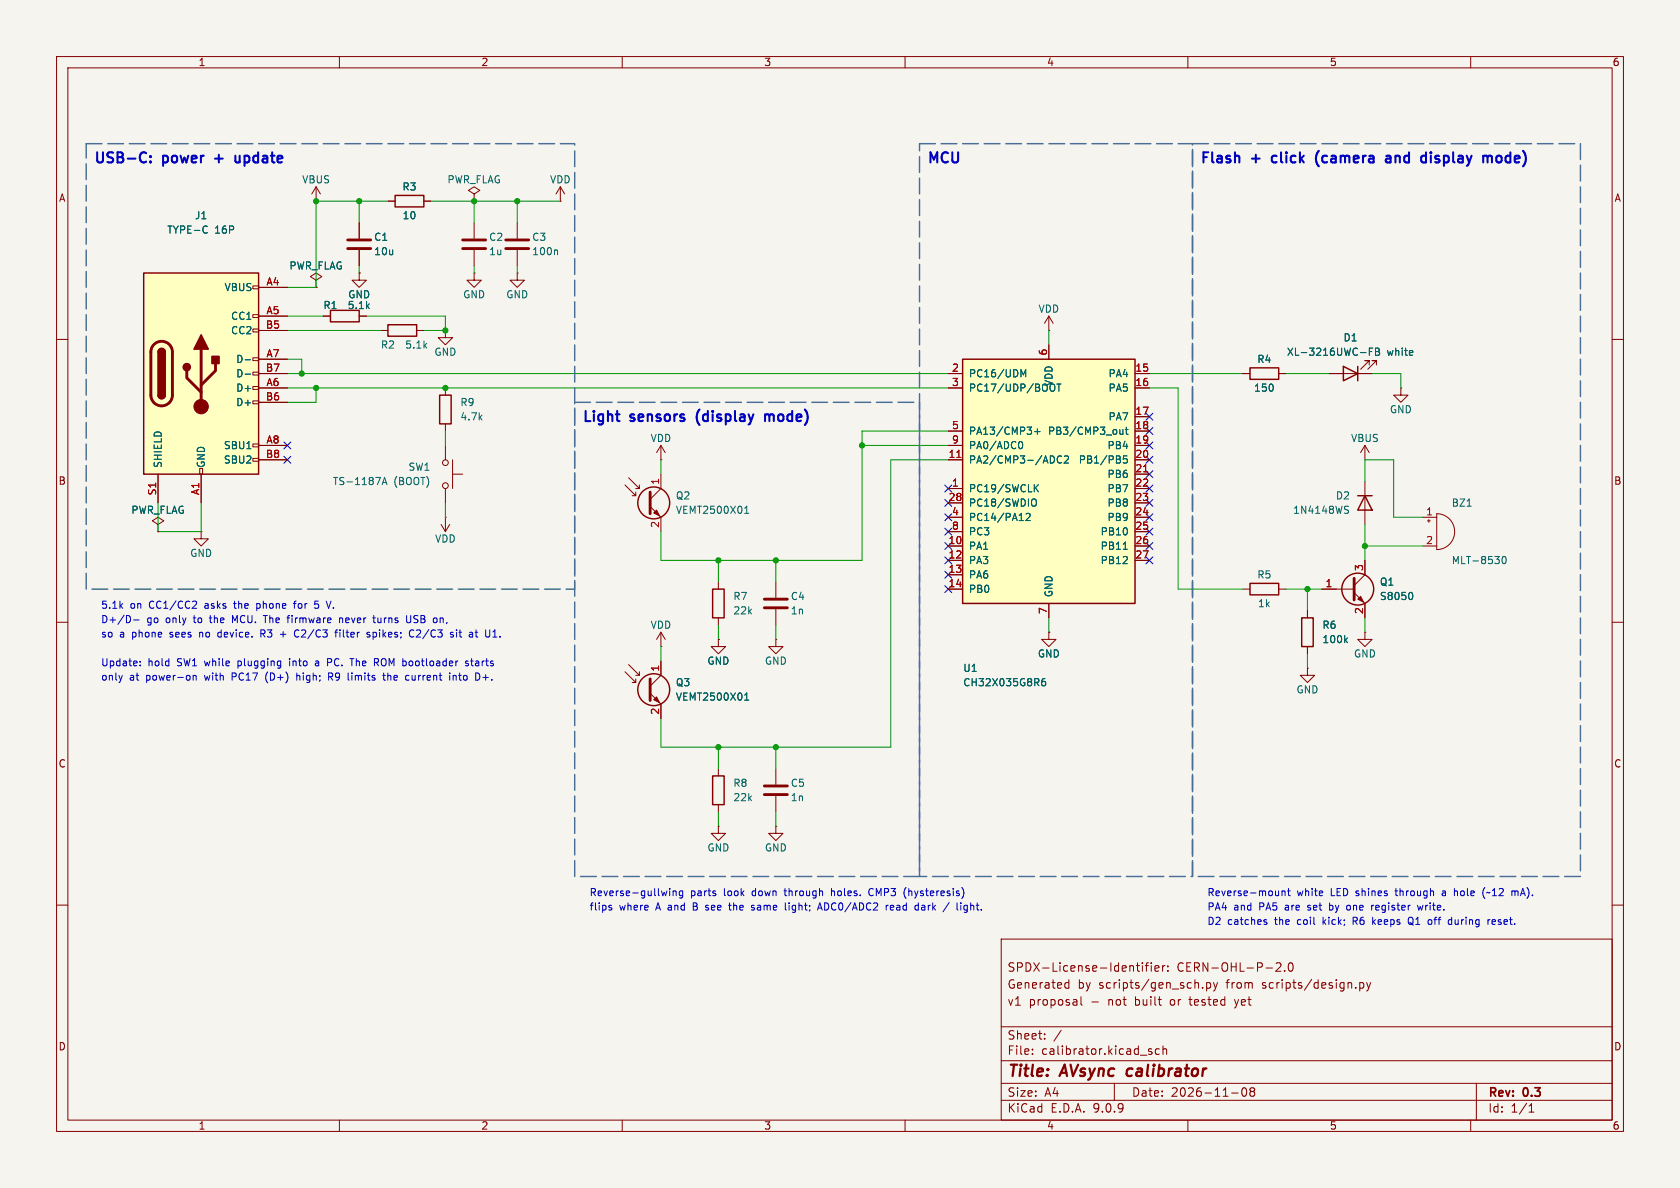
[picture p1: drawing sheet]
<svg xmlns="http://www.w3.org/2000/svg" width="297mm" height="210mm" viewBox="0 0 297 210" stroke-linecap="round" stroke-linejoin="round" font-family="sans-serif">
<path d="M0 0h297v210h-297z" fill="#f5f4ef" stroke="#f5f4ef" stroke-width=".18"/>
<g fill="none" stroke="#840000" stroke-width=".18">
<path d="M10 10h277v190h-277zM12 12h273v186h-273zM60 10v2M110 10v2M160 10v2M210 10v2M260 10v2M185.4 58.4h.1M185.4 55.9l-.7 1.3M185.4 55.9l.8 1.3M185.4 55.9v2.5M10 60h2"/>
<path d="M219.7 66h1.3M226.1 66h1.2M234.9 66h7.7M242.1 64.5v-.7h-.8h.8l-1.6 1.5M243.3 64.5v-.7h-.7h.7l-1.5 1.5M285 60h2M10 110h2M185.4 111.8v1.2h1.3l-1.3 1.3-1.3-1.3h1.3M185.4 111.8h.1M231.1 118.1v1.3h1.3l-1.3 1.3-1.2-1.3h1.2M231.1 118.1h.1M285 110h2"/>
<path d="M127 146.1v1.2h1.3l-1.3 1.3-1.3-1.3h1.3M127 146.1h.1M10 160h2M177 166h108v32h-108zM188.4 174.6h.6M188.4 173.8h.6M189 173.2v1.5M191.1 176.2v1.3l.2 .2M200.9 170.7h.6M201.3 171.7h.2M202 170.2v.1M202 170.7v1"/>
<path d="M202.5 170.7h.5M203 170.2l-.3 .2v1.3M203.5 170.2v.1M203.5 170.7v1M204.2 171.2l.7-.1-.1-.3-.4-.1-.2 .2v.7h.6M205.5 170.7v1M206 170.7l-.3 .1-.2 .2M206.5 171.6v.1M206.5 170.8v.1M212.6 174.6v.1M213.3 173.8l.4-.1 .3 .3v.4l-.1 .2h-.6M213.3 173.7v1.5"/>
<path d="M214.5 173.7l.4 1M214.9 174.7l-.2 .4-.2 .1M215.2 173.7l-.3 1M218.2 176.7l.4 1M218.4 178.1l-.2 .1M225.6 170.3l.6-.1 .2 .1 .1 .3-1 1.1h1M227.1 171.6v.1M227.9 170.3l.2-.1a.81 .81 0 0 1 .6 .6 .81 .81 0 0 1-.3 .8l-.2 .1a.81 .81 0 0 1-.3-1.4zM239.7 174.6v.1M240.4 173.8l.4-.1 .3 .3v.4l-.1 .2h-.6M240.4 173.7v1.5M241.6 173.7l.4 1"/>
<path d="M242 174.7l-.2 .4-.2 .1M242.3 173.7l-.3 1M285 160h2M60 198v2M110 198v2M160 198v2M177 194.5h108M177 191.5h108M177 187.5h108M177 181.5h108M182.5 186.3v.1M182.5 185.5v.1"/>
<path d="M184.7 183.6v.1M184.7 182.8v.1M187.6 182.1l-1.3 2M197 191.5v3M203.1 185.8l.5 .2 .1 .2-.2 .2-.5-.1M203.1 185.5h.5M205 185.5l-.5-.1-.3 .3v.4l.2 .2h.6M205.6 185.5l.2-.1 .4 .1v.9M205.6 184.9v1.5M210 198v2M217.7 193.2h1.2M219.7 192.4l.2-.1a.81 .81 0 0 1 .6 .6 .81 .81 0 0 1-.3 .8l-.2 .1a.81 .81 0 0 1-.3-1.4z"/>
<path d="M221.2 192.9l-.2-.2 .2-.4 .5 .1 .1 .2-.3 .3M221.2 192.9l-.2 .3v.5l.2 .1 .5-.1 .1-.2-.1-.4-.2-.2M221.2 192.9h.3M260 198v2M261 191.5v6.5M270.3 196.6h.9M270.3 195.5l.4-.4v1.5"/>
</g>
<path d="M199.3 189.1l-.1 .7 .3 .4" fill="none" stroke="#840000" stroke-width=".4"/>
<path d="M221 65h5.1v2.1h-5.1zM237.5 64.8l2.5 1.2-2.5 1.3zM240 64.8v2.5" fill="none" stroke="#840000" stroke-width=".25"/>
<path d="M242.1 62.1h.4M242.7 61.5h-.6v1.3M243.2 62.1h.4M243.2 61.5h.4l.2 .3-.2 .3 .2 .2 .1 .3-.2 .2h-.5z" fill="none" stroke="#006464" stroke-width=".18"/>
<path d="M170.2 63.5h30.5v43.2h-30.5z" fill="#ffffc2"/>
<g fill="none" stroke="#840000" stroke-width=".25">
<path d="M69.8 34.5h5.1v2.1h-5.1zM58.4 54.9h5.1v2h-5.1zM170.2 63.5h30.5v43.2h-30.5zM240 87.6h2.6M241.3 87.6l1.3 2.6h-2.6zM126 104.1h2v5.1h-2zM221 103.1h5.1v2.1h-5.1zM230.1 109.2h2.1v5.1h-2.1zM126 137.2h2v5h-2z"/>
<circle cx="115.6" cy="88.9" r="2.82"/>
<circle cx="240" cy="104.1" r="2.82"/>
<circle cx="115.6" cy="121.9" r="2.82"/>
</g>
<g fill="none" stroke="#840000" stroke-width=".18">
<path d="M55.9 35.6h.1M55.9 33l-.8 1.3M55.9 33l.7 1.3M55.9 33v2.6M63.5 39.4v2.8M68.6 35.6h1.2M74.9 35.6h1.3M83.8 34.3l1-.6-1-.7-1 .7 1 .6v1.3M83.8 35.6h.1M83.8 39.4v2.8M99.1 35.6h.1M99.1 33l-.8 1.3"/>
<path d="M99.1 33l.7 1.3M99.1 33v2.6M55.9 49.5l1-.6-1-.6-1 .6 1 .6v1.3M55.9 50.8h.1M57.1 55.9h1.3M63.5 48.3v1.2h1.3l-1.3 1.3-1.3-1.3h1.3M63.5 48.3h.1M63.5 55.9h1.3M63.5 44.2v2.8M83.8 48.3v1.2h1.3l-1.3 1.3-1.3-1.3h1.3M83.8 48.3h.1M83.8 44.2v2.8"/>
<path d="M116.8 78.7v2.6M116.8 78.7l-.7 1.3M116.8 78.7l.8 1.3M167.6 66h2.6M167.6 68.6h2.6M167.6 76.2h2.6M167.6 78.7h2.6M185.4 61v2.5M200.7 66h2.5M200.7 68.6h2.5M200.7 76.2h2.5M200.7 78.7h2.5"/>
<path d="M200.7 73.7h2.5M241.3 78.7v2.6M241.3 78.7l-.8 1.3M241.3 78.7l.8 1.3M247.6 68.6v1.3h1.3l-1.3 1.2-1.2-1.2h1.2M247.6 68.6h.1M35.6 94v1.3h1.2l-1.2 1.2-1.3-1.2h1.3M35.6 94h.1M110.5 85.7l1.9 1.9v-.6M111.1 84.5l1.9 1.9v-.7M111.8 87.6h.6M112.4 86.4h.6"/>
<path d="M114.9 89.5l1.9 1.9v2.6M116.8 81.3h.1M116.8 83.8v2.6l-1.9 1.9M167.6 81.3h2.6M167.6 86.4h2.6M167.6 88.9h2.6M167.6 91.4h2.6M167.6 94h2.6M167.6 96.5h2.6M167.6 99.1h2.6M200.7 81.3h2.5M200.7 86.4h2.5"/>
<path d="M200.7 88.9h2.5M200.7 91.4h2.5M200.7 94h2.5M200.7 96.5h2.5M200.7 99.1h2.5M200.7 83.8h2.5M241.3 81.3h.1M241.3 99.1v2.5l-1.9 1.9M241.3 85.1v7.6M251.5 91.4h2.5M251.5 96.5h2.5M252.3 92.1h.6"/>
<path d="M252.6 91.8v.5M254 90.8a3.2 3.2 0 0 1 3.2 3.2 3.2 3.2 0 0 1-3.2 3.2zM110.5 118.7l1.9 2v-.7M111.1 117.5l1.9 1.9v-.7M112.4 119.4h.6M116.8 114.3h.1M116.8 111.8v2.5M116.8 116.8v2.6l-1.9 1.9M116.8 111.8l-.7 1.2M116.8 111.8l.8 1.2M127 113v1.3h1.3l-1.3 1.3-1.3-1.3h1.3M127 113h.1"/>
<path d="M127 102.9v1.2M127 109.2v1.3M137.2 113v1.3h1.2l-1.2 1.3-1.3-1.3h1.3M137.2 113h.1M137.2 102.9v2.8M137.2 107.7v2.8M167.6 101.6h2.6M167.6 104.1h2.6M185.4 106.7v2.5M219.7 104.1h1.3M226.1 104.1h1.2M231.1 108v1.2"/>
<path d="M231.1 114.3v1.3M233.7 104.1h5.7M239.4 104.8l1.9 1.9v2.5M241.3 111.8v1.2h1.3l-1.3 1.3-1.3-1.3h1.3M241.3 111.8h.1M111.8 120.7h.6M114.9 122.6l1.9 1.9v2.5M127 135.9v1.3M137.2 135.9v2.8M127 142.2v1.3M137.2 146.1v1.2h1.2l-1.2 1.3-1.3-1.3h1.3M137.2 146.1h.1"/>
<path d="M137.2 140.7v2.8"/>
</g>
<g fill="none" stroke="#006464" stroke-width=".18">
<path d="M180.2 78.1l.2-.1a.68 .68 0 0 1 .4 .7 .68 .68 0 0 1-.4 .6h-.2M180.5 65.3l.4 1 .4-1v1.3M182.9 76.3h1M183.4 75.8v1M186.5 68.7a.43 .43 0 0 1-.6 .5M186.8 67.9h.8M187.2 67.9v1.3M198 75.9v.8l.3 .1 .2-.1M198.5 75.9v.9M198.9 75.9h.5M199.1 75.5v1.1l.3 .2M131.6 90.7h.8"/>
<path d="M131.6 89.8l.4-.3v1.2M181.4 90.9l.5-.2 .2 .4-.8 .9h.8M182.5 88.3l.2-.1a.43 .43 0 0 1 .5 .4v.5a.42 .42 0 0 1-.2 .3 .42 .42 0 0 1-.5 0M183 86.2l.6 .7M183.6 85.7l-.8 .7M186.2 80.7l.2 .4-.2 .7M187.7 80.7a.6 .6 0 0 0-.9 .4 .6 .6 0 0 0 .6 .8l.3-.2M188.2 80.7l.5-.1 .2 .4-.8 .9h.8M198.6 97.1h.7M199.2 80.6h-.6v.6l.2-.1h.4l.1 .2-.1 .4-.1 .2-.5-.2M237.9 89.5h.5M237.9 90.1l.4 .1 .1 .3-.2 .2h-.3"/>
<path d="M259.4 89.5h.7M265.7 98.5l.1-.1a.68 .68 0 0 1 .5 .6 .68 .68 0 0 1-.5 .6l-.1-.1-.2-.3zM184.7 120h-.3a.86 .86 0 0 0 0 1.2l.4-.1 .1-.4-.3-.3h-.2l-.3 .3M237.8 113.1l.4 .5M238.2 112.8l-.5 .4M249.5 104.7a.79 .79 0 0 1 0 1.3M131.6 122.9l.4-.4v1.3M131.6 123.8h.8"/>
</g>
<path d="M169.2 80.9h.7M202.2 83.4h.7" fill="none" stroke="#a90000" stroke-width=".18"/>
<path d="M61.5 42.4h4M61.5 43.9h4M81.8 42.4h4.1M81.8 43.9h4.1M114.9 87v3.8M135.1 105.9h4.1M135.1 107.4h4.1M239.4 102.2v3.8M114.9 120v3.8M135.1 138.9h4.1M135.1 140.5h4.1" fill="none" stroke="#840000" stroke-width=".51"/>
<g fill="#840000" stroke="#840000" stroke-width=".18">
<path d="M115.6 90.7l.5-.5 .5 1z"/>
<path d="M115.6 123.7l.5-.5 .5 1z"/>
<path d="M240 105.9l.5-.5 .5 1z"/>
</g>
<path d="M25.4 48.3h20.3v35.5h-20.3z" fill="#ffffc2"/>
<g fill="none" stroke="#840000" stroke-width=".18">
<path d="M63.5 39.4v2.8M68.6 35.6h1.2M74.9 35.6h1.3M91.4 39.4v2.8M44.7 50.5h1v.6h-1zM44.7 55.6h1v.5h-1zM44.7 58.2h1v.5h-1zM45.7 50.8h5.1M45.7 55.9h5.1M45.7 58.4h5.1M55.9 50.8h.1M57.1 55.9h1.3"/>
<path d="M63.5 48.3h.1M63.5 55.9h1.3M63.5 44.2v2.8M67.3 58.4h1.3M73.7 58.4h1.2M78.7 58.4v1.3h1.3l-1.3 1.3-1.2-1.3h1.2M78.7 58.4h.1M91.4 48.3v1.2h1.3l-1.3 1.3-1.2-1.3h1.2M91.4 48.3h.1M91.4 44.2v2.8M44.7 63.2h1v.6h-1zM44.7 65.8h1v.5h-1z"/>
<path d="M44.7 68.3h1v.5h-1zM44.7 70.9h1v.5h-1zM44.7 78.5h1v.5h-1zM45.7 63.5h5.1M45.7 66h5.1M45.7 68.6h5.1M45.7 71.1h5.1M45.7 78.7h5.1M78.7 68.6v1.3M78.7 74.9v1.3M78.7 78.7v2.6M167.6 66h2.6"/>
<path d="M167.6 68.6h2.6M167.6 78.7h2.6M167.6 76.2h2.6M185.4 61v2.5M200.7 66h2.5M200.7 68.6h2.5M200.7 78.7h2.5M200.7 76.2h2.5M200.7 73.7h2.5M219.7 66h1.3M226.1 66h1.2M234.9 66h2.6"/>
<path d="M240 66h2.6M27.9 92.7l1.1-.6-1.1-.7-1 .7 1 .6v1.3M27.9 94h.1M27.9 83.8v5.1M35.3 82.8h.5v1h-.5zM35.6 83.8v5.1M44.7 81h1v.5h-1zM45.7 81.3h5.1M78 92.7l.7 1.3M78.7 91.4h.1M78.7 86.4v2.5M78.7 91.4v2.6"/>
<path d="M79.5 92.7l-.8 1.3M80 83.8h1.8M80 81.3v5.1M167.6 81.3h2.6M167.6 86.4h2.6M167.6 88.9h2.6M167.6 91.4h2.6M167.6 94h2.6M167.6 96.5h2.6M167.6 99.1h2.6M200.7 81.3h2.5M200.7 83.8h2.5"/>
<path d="M200.7 86.4h2.5M200.7 88.9h2.5M200.7 91.4h2.5M200.7 94h2.5M200.7 96.5h2.5M200.7 99.1h2.5M241.3 99.1v2.5M116.8 116.8v2.6M127 113h.1M167.6 101.6h2.6M167.6 104.1h2.6M185.4 111.8h.1"/>
<path d="M185.4 106.7v2.5M231.1 108v1.2M231.1 114.3v1.3M233.7 104.1h2.5M241.3 106.7v2.5M116.8 124.5v2.5"/>
<circle cx="78.7" cy="85.9" r=".51"/>
<circle cx="78.7" cy="81.8" r=".51"/>
</g>
<path d="M25.4 48.3h20.3v35.5h-20.3zM68.6 57.4h5.1v2h-5.1zM27.9 62.2a.64 .64 0 0 1 .7-.6 .64 .64 0 0 1 .6 .6M27.9 69.9a.64 .64 0 0 0 .7 .6 .64 .64 0 0 0 .6-.6M77.7 69.9h2.1v5h-2.1z" fill="none" stroke="#840000" stroke-width=".25"/>
<path d="M89.4 42.4h4.1M89.4 43.9h4.1M27.2 60.9a1.9 1.9 0 0 1 2.1-.4 1.9 1.9 0 0 1 1.2 1.7v7.7a1.91 1.91 0 0 1-1.9 1.8 1.91 1.91 0 0 1-1.9-1.8v-7.8l.1-.7zM33 65.5v1.3l2.6 2.5M35.6 61.7v10.2M38.1 64.3v1.2l-2.5 2.6" fill="none" stroke="#840000" stroke-width=".51"/>
<g fill="#840000" stroke="#840000" stroke-width=".25">
<path d="M27.9 62.2h1.3v7.7h-1.3z"/>
<path d="M28.1 61.8a.64 .64 0 0 1 .7-.2 .64 .64 0 0 1 .4 .6h-1.3z"/>
<path d="M27.9 69.9h1.3a.64 .64 0 0 1-.6 .6 .64 .64 0 0 1-.7-.6z"/>
<path d="M35.6 59.2l1.2 2.5h-2.5z"/>
<path d="M37.5 63h1.2v1.3h-1.2z"/>
<circle cx="33" cy="64.9" r=".63"/>
</g>
<circle cx="35.6" cy="71.9" r="1.27" fill="#840000" stroke="#840000" stroke-width=".18"/>
<g fill="none" stroke="#006464" stroke-width=".18">
<path d="M36.4 39.9l.2 .2M36.6 41.1l-.2 .1M98.4 44.2l.2 .2v.6M43.3 63.6h1M43.3 66.1h1M180.2 78.1l.2-.1a.68 .68 0 0 1 .4 .7 .68 .68 0 0 1-.4 .6h-.2M180.5 65.3l.4 1 .4-1v1.3M182.9 76.3h1M183.4 75.8v1M186.5 68.7a.43 .43 0 0 1-.6 .5M186.8 67.9h.8M187.2 67.9v1.3"/>
<path d="M198 75.9v.8l.3 .1 .2-.1M198.5 75.9v.9M198.9 75.9h.5M199.1 75.5v1.1l.3 .2M242.1 62.1h.4M242.7 61.5h-.6v1.3M243.2 62.1h.4M243.2 61.5h.4l.2 .3-.2 .3 .2 .2 .1 .3-.2 .2h-.5zM67.6 85.7l.4-1.3 .4 1.3M67.7 85.3h.6M181.4 90.9l.5-.2 .2 .4-.8 .9h.8M182.5 88.3l.2-.1a.43 .43 0 0 1 .5 .4v.5a.42 .42 0 0 1-.2 .3 .42 .42 0 0 1-.5 0"/>
<path d="M183 86.2l.6 .7M183.6 85.7l-.8 .7M186.2 80.7l.2 .4-.2 .7M187.7 80.7a.6 .6 0 0 0-.9 .4 .6 .6 0 0 0 .6 .8l.3-.2M188.2 80.7l.5-.1 .2 .4-.8 .9h.8M198.6 97.1h.7M199.2 80.6h-.6v.6l.2-.1h.4l.1 .2-.1 .4-.1 .2-.5-.2M184.7 120h-.3a.86 .86 0 0 0 0 1.2l.4-.1 .1-.4-.3-.3h-.2l-.3 .3M237.8 113.1l.4 .5M238.2 112.8l-.5 .4M249.5 104.7a.79 .79 0 0 1 0 1.3M131.6 123.8h.8"/>
<path d="M131.6 122.9l.4-.4v1.3"/>
</g>
<g fill="none" stroke="#009600" stroke-width=".18">
<path d="M63.5 35.6v3.8M68.6 35.6h-12.7v15.2h-5.1M76.2 35.6h22.9M83.8 35.6v3.8M91.4 35.6v3.8M50.8 58.4h16.5M50.8 55.9h6.3M63.5 47v1.3M64.8 55.9h13.9v2.5h-3.8M83.8 47v1.3M91.4 47v1.3M185.4 58.4v2.6"/>
<path d="M50.8 68.6h116.8M50.8 66h116.8M50.8 63.5h2.5v2.5M55.9 68.6v2.5h-5.1M78.7 76.2v2.5M152.4 78.7h15.2M167.6 76.2h-15.2v22.9h-35.6v-5.1M203.2 68.6h5.1v35.5h11.4M203.2 66h16.5M227.3 66h7.6M242.6 66h5v2.6M27.9 88.9v5.1h7.7v-5.1"/>
<path d="M78.7 88.9v2.5M116.8 81.3v2.5M127 99.1v3.8M137.2 99.1v3.8M167.6 81.3h-10.1v50.8h-40.7v-5.1M241.3 85.1v-3.8h5.1v10.1h5.1M241.3 92.7v6.4M241.3 96.5h10.2M116.8 114.3v2.5M127 110.5v2.5M137.2 110.5v2.5M185.4 109.2v2.6"/>
<path d="M227.3 104.1h6.4M231.1 104.1v3.9M231.1 115.6v2.5M241.3 109.2v2.6M127 132.1v3.8M137.2 132.1v3.8M127 143.5v2.6M137.2 143.5v2.6"/>
</g>
<g fill="none" stroke="#000084" stroke-width=".18">
<path d="M50.2 78.1l1.2 1.2M51.4 78.1l-1.2 1.2M202.6 78.1l1.2 1.2M202.6 75.6l1.2 1.2M202.6 73.1l1.2 1.2M203.8 78.1l-1.2 1.2M203.8 75.6l-1.2 1.2M203.8 73.1l-1.2 1.2M50.2 80.7l1.2 1.2M51.4 80.7l-1.2 1.2M167 90.8l1.2 1.2M167 98.5l1.2 1.2"/>
<path d="M167 88.3l1.2 1.2M167 95.9l1.2 1.2M167 85.8l1.2 1.2M167 93.4l1.2 1.2M168.2 90.8l-1.2 1.2M168.2 98.5l-1.2 1.2M168.2 88.3l-1.2 1.2M168.2 95.9l-1.2 1.2M168.2 85.8l-1.2 1.2M168.2 93.4l-1.2 1.2M202.6 80.7l1.2 1.2M202.6 95.9l1.2 1.2"/>
<path d="M202.6 98.5l1.2 1.2M202.6 83.2l1.2 1.2M202.6 85.8l1.2 1.2M202.6 88.3l1.2 1.2M202.6 90.8l1.2 1.2M202.6 93.4l1.2 1.2M203.8 80.7l-1.2 1.2M203.8 95.9l-1.2 1.2M203.8 98.5l-1.2 1.2M203.8 83.2l-1.2 1.2M203.8 85.8l-1.2 1.2M203.8 88.3l-1.2 1.2"/>
<path d="M203.8 90.8l-1.2 1.2M203.8 93.4l-1.2 1.2M167 101l1.2 1.2M167 103.5l1.2 1.2M168.2 101l-1.2 1.2M168.2 103.5l-1.2 1.2"/>
</g>
<g fill="none" stroke="#0000c2" stroke-width=".18">
<path d="M21.6 119.4l-.3 .8M23 109l.1 .4-.1 .5M23.6 109.6h1M24.8 117.6v.1M24.8 116.9v.1M34.1 119.4v.8M34.1 119.5l.2-.1 .3 .1 .1 .7M34.5 106.3l.3 .2-.1 .3-.7 .7h.8M38.6 111.8l-.1 .2 .1 .6M41.5 109.7l-.4-.9v1.3M45.4 106.7v1.3M45.4 107.5h.1"/>
<path d="M45.5 106.7l-.1 .1M46.1 112h.5M46.4 112l.4 .6M46.5 108.8h.8M46.6 111.3h-.5v1.3M46.9 108.8v1.3M47.1 119.1l-.1 .5 .1 .8M49.6 112.1h.9M50.7 109.2h.5M51.1 108.8h.1M51.2 116.4v.1M51.2 116.8v.9"/>
<path d="M51.9 106.7h.5M52.2 112.4l.3 .2 .3-.1M52.4 106.3l-.4 .1v1.1M52.5 119v1.2M52.8 111.5l-.3-.2-.3 .2M52.8 119.4l-.3 .1M55.6 107.4l.2 .1h.4M56.2 116.8l-.4 .1M56.2 117.2h-.3l-.2 .2 .1 .2 .4 .1M56.3 106.3h-.6l-.1 .6 .2-.1h.4M57.9 116.4l.6 .1M58.4 119.6l.4 .6"/>
<path d="M58.5 117l-.6 .1M58.5 106.3l-.4 1.2M58.7 119h-.6v1.2M58.7 119.6h-.6M59.2 111.8h.5M59.7 111.3l-.3 .2v1.1M60 109.4l.2-.2 .3 .1 .1 .8M60 109.2v.9M60.1 111.3v.2M60.1 111.8v.8M61.8 116.4h.8M62.2 119v.1"/>
<path d="M62.2 119.4v.8M65.4 111.8h-.3l-.2 .2v.1l.5 .2v.3h-.5M65.9 109.2h.5M66 112.6h.1M66 111.8v1.2M66.1 111.8h-.1M66.3 110.1h.1M66.5 117.1l.4 .6M66.8 116.5l.1 .2-.1 .3M66.8 109.2v.7l.2 .2M67.7 119.4h.4M67.8 119v1.1l.3 .1"/>
<path d="M68.6 119v1.2M68.7 119.4l-.1 .1M72.2 119.4l.1 .1M72.5 112.4l.3 .2 .4-.1M72.6 108.8v1.2l-.2 .1-.5-.1M73.2 111.5l-.4-.2-.3 .2M73.8 111.3l-.2 .2M74.3 111.9l-.7 .7h.8M77.8 109.2v.9M78 109.2l-.2 .2M79.5 119v.1M79.5 119.4v.8"/>
<path d="M79.8 112.2l.3 .1 .1 .1-.2 .2h-.3M79.8 111.8h.3M80.1 119.5l.2-.1 .3 .1 .1 .7M80.1 119.4v.8M80.7 111.3v.2M80.7 111.8v.8M81.1 111.8h.5M82.8 116.9l-.3-.1-.2 .2v.2l.5 .1v.3h-.5M83.2 116.8h.5M83.4 116.4v1.1l.3 .2M84 111.8h.5M84.2 111.3v1.1l.3 .2"/>
<path d="M84.7 119.1l.1 .4-.1 .6M85.4 119.8h.9M87.1 112.6h.8M87.2 111.6l.3-.3v1.3M72.3 120.2h-.1M118.4 157.1v.1M118.4 157.5v.8M119 157.5v.8M119 157.6l.2-.1 .3 .1v.7M120.7 157.6l-.4-.1-.2 .2 .1 .6h.5M120.7 157.5v1l-.3 .3-.3-.1M126.5 158v.3"/>
<path d="M129 159.6v1.1l.3 .2M138.8 159.6v1.1l.2 .2M139.5 159.6v.1M147 157.1v1.2M147.2 157.5l-.2 .1M154 157.1a.68 .68 0 0 0-.4 .6 .68 .68 0 0 0 .4 .6M159.9 158.3l.3 .5M160.2 156.9l-.3 .5M167.8 159.5l-1.1 1.7M226 157.5v.8M226 158.2v.1M226.6 157.6l.2-.1 .3 .1 .1 .7"/>
<path d="M226.6 157.5v.8M227.6 157.5h.5M227.8 157.1v1.1l.3 .1M235 159.6v1.3M255.1 157.5l-.1 .1M255.1 157.9l-.2 .1 .2 .3M257.5 157.5l-.4 .1M262.5 156.9a1.46 1.46 0 0 0 0 1.9M267.3 157.6l.3-.1 .2 .2M267.8 157.7v.6M268 157.5l-.2 .2M107.8 160l.3 .1"/>
<path d="M107.8 160.5h.3l.1 .2-.2 .2h-.3M124.7 160.8l.2 .1M124.9 160l-.2 .2 .2 .3M128.8 160h.5M133.3 160.1l-.3-.1-.2 .3 .6 .3M133.4 160.7l-.2 .2-.4-.1M139.5 160v.9M144.5 160.9l.4-1.3 .5 1.3M144.6 160.5h.6M156.7 160v.9M157 160l-.3 .3M157.8 160h-.2l-.2 .2 .1 .6 .3 .1"/>
<path d="M158 160.3l-.6 .2M163.3 160l-.3 .1M163.4 160.4h-.3l-.2 .2 .1 .2 .4 .1M170.9 161.2l-.1 .1-.3-.1M171 160.1l-.4-.1-.2 .3 .1 .5h.5M223.6 163l.3 .1 .1 .1-.2 .2h-.2M223.6 162.6h.3M235 160.8l.2 .1M235.2 160l-.2 .1M238.1 160.6l.1 .2 .3 .1M238.5 160l-.3 .1-.1 .2M239.2 162.8h.5"/>
<path d="M239.7 162.1h-.5v1.3M242.5 160v.9M242.7 162.1v1.3M242.8 162.9l.4 .5M242.9 160l-.4 .3M243.2 162.6l-.5 .5M249.2 163.1l.4 .3M249.5 162.1a.43 .43 0 0 0-.5 .5v.4a.43 .43 0 0 0 .5 .4M250.6 160l.2 .9 .3-.6 .2 .6 .3-.9M252.6 162.6h.3l.2 .2v.5l-.2 .1h-.3M256.3 162.6h.3M256.6 163.4h-.3"/>
<path d="M256.6 162.1v1.3M263.1 162.6v.8M263.4 162.6l-.3 .2M264.2 162.6h-.2l-.2 .2v.6h.4M264.4 162.9l-.6 .1"/>
</g>
<g fill="none" stroke="#0000c2" stroke-width=".36">
<path d="M26.6 28.5v.2M26.6 27.6v.2M41.6 27.5l.1 1.1a.49 .49 0 0 0 .7-.1M42.4 27.5v1.2M224.9 27.7v.8M233.2 26.7a2.06 2.06 0 0 0 0 2.7M245.1 27.6h.7v1.1M245.8 27.9l-.6 .1a.35 .35 0 0 0-.2 .4 .35 .35 0 0 0 .2 .3l.6-.1M253 26.9v.2M253 27.5v1.2M263.7 27.6l.1 1.1M265.3 27.6a.49 .49 0 0 0-.8 .3v.5a.49 .49 0 0 0 .8 .2"/>
<path d="M135.2 73.2v1.2M135.2 73.4a.45 .45 0 0 1 .8 .1M136 73.5v.9M136.1 73.3l-.1 .2"/>
</g>
<path d="M15.2 25.4h86.4v78.7h-86.4zM162.6 25.4h48.2v129.5h-48.2zM210.8 25.4h68.6v129.5h-68.6zM101.6 71.1h61v83.8h-61z" fill="none" stroke="#486e96" stroke-width=".25" stroke-dasharray="2.8 1"/>
<path d="M169.2 80.9h.7M202.2 83.4h.7" fill="none" stroke="#a90000" stroke-width=".18"/>
<g fill="#009600" stroke="#009600" stroke-width=".18">
<circle cx="53.3" cy="66" r=".46"/>
<circle cx="55.9" cy="68.6" r=".46"/>
<circle cx="78.7" cy="68.6" r=".46"/>
<circle cx="91.4" cy="35.6" r=".46"/>
<circle cx="127" cy="99.1" r=".46"/>
<circle cx="137.2" cy="99.1" r=".46"/>
<circle cx="127" cy="132.1" r=".46"/>
<circle cx="137.2" cy="132.1" r=".46"/>
<circle cx="152.4" cy="78.7" r=".46"/>
<circle cx="231.1" cy="104.1" r=".46"/>
<circle cx="241.3" cy="96.5" r=".46"/>
<circle cx="55.9" cy="35.6" r=".46"/>
<circle cx="83.8" cy="35.6" r=".46"/>
<circle cx="63.5" cy="35.6" r=".46"/>
<circle cx="78.7" cy="58.4" r=".46"/>
</g>
<g font-size="2.8" fill="#840000">
<text x="178" y="190.9">Title:</text>
<text x="187.7" y="190.9">AVsync</text>
<text x="200.1" y="190.9">calibrator</text>
</g>
<g font-size="2.5" fill="#0000c2">
<text x="16.5" y="29">USB-C:</text>
<text x="28.9" y="29">power</text>
<text x="38.8" y="29">+</text>
<text x="43.1" y="29">update</text>
<text x="163.8" y="29">MCU</text>
<text x="212.1" y="29">Flash</text>
<text x="221.4" y="29">+</text>
<text x="225.7" y="29">click</text>
<text x="234.1" y="29">(camera</text>
<text x="247.3" y="29">and</text>
<text x="254.3" y="29">display</text>
<text x="265.9" y="29">mode)</text>
<text x="102.9" y="74.7">Light</text>
<text x="111.6" y="74.7">sensors</text>
<text x="123.9" y="74.7">(display</text>
<text x="136.7" y="74.7">mode)</text>
</g>
<g font-size="2.1" fill="#840000">
<text x="178" y="172">SPDX-License-Identifier:</text>
<text x="208" y="172">CERN-OHL-P-2.0</text>
<text x="178" y="178">v1</text>
<text x="178" y="175">Generated</text>
<text x="181.9" y="178">proposal</text>
<text x="190.5" y="175">by</text>
<text x="192.9" y="178">-</text>
<text x="194.3" y="175">scripts/gen_sch.py</text>
<text x="196" y="178">not</text>
<text x="200.9" y="178">built</text>
<text x="207.3" y="178">or</text>
<text x="210.9" y="178">tested</text>
<text x="217" y="175">from</text>
<text x="219" y="178">yet</text>
<text x="223.4" y="175">scripts/design.py</text>
<text x="178" y="184">Sheet:</text>
<text x="178" y="186.7">File:</text>
<text x="184.1" y="186.7">calibrator.kicad_sch</text>
<text x="178" y="196.9">KiCad</text>
<text x="178" y="194.1">Size:</text>
<text x="184.7" y="194.1">A4</text>
<text x="185.7" y="196.9">E.D.A.</text>
<text x="193.3" y="196.9">9.0.9</text>
<text x="200" y="194.1">Date:</text>
<text x="207" y="194.1">2026-11-08</text>
<text x="263" y="194.3">Rev:</text>
<text x="263" y="196.9">Id:</text>
<text x="267.1" y="196.9">1/1</text>
<text x="269.4" y="194.3">0.3</text>
</g>
<g font-size="1.8" fill="#840000">
<text x="35" y="11.9">1</text>
<text x="85" y="11.9">2</text>
<text x="135" y="11.9">3</text>
<text x="185" y="11.9">4</text>
<text x="235" y="11.9">5</text>
<text x="285" y="11.9">6</text>
<text x="10.3" y="35.9">A</text>
<text x="285.3" y="35.9">A</text>
<text x="10.3" y="85.9">B</text>
<text x="285.3" y="85.9">B</text>
<text x="10.3" y="135.9">C</text>
<text x="285.3" y="135.9">C</text>
<text x="10.3" y="185.9">D</text>
<text x="285.3" y="185.9">D</text>
<text x="35" y="199.9">1</text>
<text x="85" y="199.9">2</text>
<text x="135" y="199.9">3</text>
<text x="185" y="199.9">4</text>
<text x="235" y="199.9">5</text>
<text x="285" y="199.9">6</text>
</g>
<g font-size="1.8" fill="#006464">
<text x="53.3" y="32.6">VBUS</text>
<text x="71" y="33.9">R3</text>
<text x="79" y="32.6">PWR_FLAG</text>
<text x="97.1" y="32.6">VDD</text>
<text x="29.5" y="41.5">TYPE-C</text>
<text x="34.4" y="39">J1</text>
<text x="38" y="41.5">16P</text>
<text x="71.1" y="39">10</text>
<text x="51.1" y="47.9">PWR_FLAG</text>
<text x="66" y="42.8">C1</text>
<text x="66" y="45.3">10u</text>
<text x="86.4" y="42.8">C2</text>
<text x="86.4" y="45.3">1u</text>
<text x="94" y="42.8">C3</text>
<text x="94" y="45.3">100n</text>
<text x="39.6" y="51.7">VBUS</text>
<text x="61.5" y="52.9">GND</text>
<text x="81.8" y="52.9">GND</text>
<text x="89.4" y="52.9">GND</text>
<text x="40.8" y="56.7">CC1</text>
<text x="40.8" y="59.3">CC2</text>
<text x="57.1" y="54.8">R1</text>
<text x="61.4" y="54.8">5.1k</text>
<text x="183.5" y="55.5">VDD</text>
<text x="41.7" y="64.4">D-</text>
<text x="67.2" y="61.8">R2</text>
<text x="71.5" y="61.8">5.1k</text>
<text x="76.7" y="63.1">GND</text>
<text x="222.2" y="64.4">R4</text>
<text x="227.4" y="63.1">XL-3216UWC-FB</text>
<text x="237.4" y="60.6">D1</text>
<text x="245.2" y="63.1">white</text>
<text x="41.7" y="66.9">D-</text>
<text x="41.7" y="69.4">D+</text>
<text x="41.7" y="72">D+</text>
<text x="81.3" y="72">R9</text>
<text x="171.2" y="66.9">PC16/UDM</text>
<text x="171.2" y="69.4">PC17/UDP/BOOT</text>
<text x="186.3" y="68.3" transform="rotate(-90 186.3 68.3)">VDD</text>
<text x="195.9" y="66.9">PA4</text>
<text x="195.9" y="69.4">PA5</text>
<text x="221.6" y="69.4">150</text>
<text x="81.3" y="74.5">4.7k</text>
<text x="171.2" y="77.1">PA13/CMP3+</text>
<text x="185.2" y="77.1">PB3/CMP3_out</text>
<text x="195.9" y="74.5">PA7</text>
<text x="245.6" y="73.3">GND</text>
<text x="28.8" y="82.8" transform="rotate(-90 28.8 82.8)">SHIELD</text>
<text x="36.4" y="82.8" transform="rotate(-90 36.4 82.8)">GND</text>
<text x="39.5" y="79.6">SBU1</text>
<text x="39.5" y="82.1">SBU2</text>
<text x="72.1" y="83.4">SW1</text>
<text x="114.9" y="78.3">VDD</text>
<text x="171.2" y="79.6">PA0/ADC0</text>
<text x="171.2" y="82.1">PA2/CMP3-/ADC2</text>
<text x="190.6" y="82.1">PB1/PB5</text>
<text x="195.7" y="79.6">PB4</text>
<text x="238.7" y="78.3">VBUS</text>
<text x="58.8" y="86">TS-1187A</text>
<text x="69.6" y="86">(BOOT)</text>
<text x="119.4" y="88.5">Q2</text>
<text x="171.2" y="87.2">PC19/SWCLK</text>
<text x="171.2" y="89.8">PC18/SWDIO</text>
<text x="195.7" y="84.7">PB6</text>
<text x="195.7" y="87.2">PB7</text>
<text x="195.7" y="89.8">PB8</text>
<text x="236.1" y="88.5">D2</text>
<text x="256.5" y="89.8">BZ1</text>
<text x="23.1" y="91">PWR_FLAG</text>
<text x="119.4" y="91">VEMT2500X01</text>
<text x="171.2" y="92.3">PC14/PA12</text>
<text x="171.2" y="94.8">PC3</text>
<text x="194.5" y="94.8">PB10</text>
<text x="195.7" y="92.3">PB9</text>
<text x="228.5" y="91">1N4148WS</text>
<text x="33.5" y="98.7">GND</text>
<text x="76.8" y="96.1">VDD</text>
<text x="171.2" y="97.4">PA1</text>
<text x="171.2" y="99.9">PA3</text>
<text x="194.5" y="97.4">PB11</text>
<text x="194.5" y="99.9">PB12</text>
<text x="256.5" y="99.9">MLT-8530</text>
<text x="129.5" y="106.3">R7</text>
<text x="139.7" y="106.3">C4</text>
<text x="171.2" y="102.5">PA6</text>
<text x="171.2" y="105">PB0</text>
<text x="186.3" y="105.7" transform="rotate(-90 186.3 105.7)">GND</text>
<text x="222.2" y="102.5">R5</text>
<text x="222.3" y="107.5">1k</text>
<text x="243.8" y="106.3">S8050</text>
<text x="243.8" y="103.7">Q1</text>
<text x="114.9" y="111.4">VDD</text>
<text x="129.5" y="108.8">22k</text>
<text x="139.7" y="108.8">1n</text>
<text x="233.7" y="111.4">R6</text>
<text x="233.7" y="113.9">100k</text>
<text x="125" y="117.7">GND</text>
<text x="135.1" y="117.7">GND</text>
<text x="170.2" y="119">U1</text>
<text x="183.4" y="116.4">GND</text>
<text x="239.3" y="116.4">GND</text>
<text x="119.4" y="124.1">VEMT2500X01</text>
<text x="119.4" y="121.5">Q3</text>
<text x="170.2" y="121.5">CH32X035G8R6</text>
<text x="229.1" y="122.8">GND</text>
<text x="129.5" y="139.3">R8</text>
<text x="129.5" y="141.8">22k</text>
<text x="139.7" y="139.3">C5</text>
<text x="139.7" y="141.8">1n</text>
<text x="125" y="150.7">GND</text>
<text x="135.1" y="150.7">GND</text>
</g>
<g font-size="1.8" fill="#a90000">
<text x="47" y="50.5">A4</text>
<text x="46.9" y="58.2">B5</text>
<text x="47" y="55.6">A5</text>
<text x="46.9" y="65.8">B7</text>
<text x="47" y="63.2">A7</text>
<text x="168.2" y="65.8">2</text>
<text x="185.2" y="62.9" transform="rotate(-90 185.2 62.9)">6</text>
<text x="200.6" y="65.8">15</text>
<text x="46.9" y="70.9">B6</text>
<text x="47" y="68.3">A6</text>
<text x="168.2" y="68.3">3</text>
<text x="200.6" y="68.3">16</text>
<text x="168.2" y="75.9">5</text>
<text x="200.6" y="73.4">17</text>
<text x="200.6" y="75.9">18</text>
<text x="46.9" y="81">B8</text>
<text x="47" y="78.5">A8</text>
<text x="167.6" y="81">11</text>
<text x="168.2" y="78.5">9</text>
<text x="200.6" y="78.5">19</text>
<text x="200.6" y="81">20</text>
<text x="200.6" y="83.6">21</text>
<text x="27.7" y="87.7" transform="rotate(-90 27.7 87.7)">S1</text>
<text x="35.3" y="87.6" transform="rotate(-90 35.3 87.6)">A1</text>
<text x="116.6" y="85.8" transform="rotate(-90 116.6 85.8)">1</text>
<text x="167.6" y="88.6">28</text>
<text x="168.2" y="86.1">1</text>
<text x="200.6" y="86.1">22</text>
<text x="200.6" y="88.6">23</text>
<text x="116.6" y="93.4" transform="rotate(-90 116.6 93.4)">2</text>
<text x="168.2" y="91.2">4</text>
<text x="168.2" y="93.7">8</text>
<text x="200.6" y="91.2">24</text>
<text x="200.6" y="93.7">25</text>
<text x="252" y="91.2">1</text>
<text x="167.6" y="96.3">10</text>
<text x="167.6" y="98.8">12</text>
<text x="167.6" y="101.3">13</text>
<text x="200.6" y="96.3">26</text>
<text x="200.6" y="98.8">27</text>
<text x="241" y="101" transform="rotate(-90 241 101)">3</text>
<text x="252" y="96.3">2</text>
<text x="167.6" y="103.9">14</text>
<text x="234.2" y="103.9">1</text>
<text x="185.2" y="108.7" transform="rotate(-90 185.2 108.7)">7</text>
<text x="241" y="108.7" transform="rotate(-90 241 108.7)">2</text>
<text x="116.6" y="118.8" transform="rotate(-90 116.6 118.8)">1</text>
<text x="116.6" y="126.4" transform="rotate(-90 116.6 126.4)">2</text>
</g>
<g font-size="1.8" fill="#0000c2">
<text x="17.8" y="107.7">5.1k</text>
<text x="23" y="107.7">on</text>
<text x="26.5" y="107.7">CC1/CC2</text>
<text x="36.5" y="107.7">asks</text>
<text x="41.9" y="107.7">the</text>
<text x="46" y="107.7">phone</text>
<text x="52.9" y="107.7">for</text>
<text x="56.7" y="107.7">5</text>
<text x="59.1" y="107.7">V.</text>
<text x="17.8" y="112.8">so</text>
<text x="17.8" y="110.2">D+/D-</text>
<text x="21.1" y="112.8">a</text>
<text x="23.4" y="112.8">phone</text>
<text x="26" y="110.2">go</text>
<text x="29.4" y="110.2">only</text>
<text x="30.3" y="112.8">sees</text>
<text x="34.5" y="110.2">to</text>
<text x="35.7" y="112.8">no</text>
<text x="37.6" y="110.2">the</text>
<text x="39.2" y="112.8">device.</text>
<text x="41.7" y="110.2">MCU.</text>
<text x="46.9" y="112.8">R3</text>
<text x="47.5" y="110.2">The</text>
<text x="50.6" y="112.8">+</text>
<text x="51.9" y="110.2">firmware</text>
<text x="53.3" y="112.8">C2/C3</text>
<text x="60.8" y="112.8">filter</text>
<text x="61.3" y="110.2">never</text>
<text x="66.6" y="112.8">spikes;</text>
<text x="67.5" y="110.2">turns</text>
<text x="73.5" y="110.2">USB</text>
<text x="74.3" y="112.8">C2/C3</text>
<text x="78.5" y="110.2">on,</text>
<text x="81.7" y="112.8">sit</text>
<text x="85.3" y="112.8">at</text>
<text x="88.3" y="112.8">U1.</text>
<text x="17.8" y="117.9">Update:</text>
<text x="26.1" y="117.9">hold</text>
<text x="31.4" y="117.9">SW1 while</text>
<text x="42.5" y="117.9">plugging</text>
<text x="51.8" y="117.9">into</text>
<text x="56.6" y="117.9">a</text>
<text x="58.9" y="117.9">PC.</text>
<text x="63.2" y="117.9">The</text>
<text x="67.6" y="117.9">ROM bootloader</text>
<text x="84.2" y="117.9">starts</text>
<text x="17.8" y="120.4">only</text>
<text x="22.9" y="120.4">at</text>
<text x="25.9" y="120.4">power-on</text>
<text x="36.5" y="120.4">with</text>
<text x="41.5" y="120.4">PC17</text>
<text x="47.6" y="120.4">(D+)</text>
<text x="53.3" y="120.4">high;</text>
<text x="59.1" y="120.4">R9</text>
<text x="62.8" y="120.4">limits</text>
<text x="69.3" y="120.4">the</text>
<text x="73.4" y="120.4">current</text>
<text x="81.3" y="120.4">into</text>
<text x="86.1" y="120.4">D+.</text>
<text x="104.1" y="158.5">Reverse-gullwing</text>
<text x="104.1" y="161">flips</text>
<text x="109.5" y="161">where</text>
<text x="116.1" y="161">A and</text>
<text x="122.1" y="158.5">parts</text>
<text x="123" y="161">B</text>
<text x="125.4" y="161">see</text>
<text x="128.1" y="158.5">look</text>
<text x="129.8" y="161">the</text>
<text x="133.2" y="158.5">down</text>
<text x="133.9" y="161">same</text>
<text x="139.2" y="158.5">through</text>
<text x="140.1" y="161">light;</text>
<text x="146.1" y="161">ADC0/ADC2</text>
<text x="147.6" y="158.5">holes.</text>
<text x="154.5" y="158.5">CMP3</text>
<text x="158.3" y="161">read</text>
<text x="160.8" y="158.5">(hysteresis)</text>
<text x="163.6" y="161">dark</text>
<text x="168.9" y="161">/</text>
<text x="171.4" y="161">light.</text>
<text x="213.4" y="161">PA4</text>
<text x="213.4" y="158.5">Reverse-mount</text>
<text x="218.1" y="161">and</text>
<text x="222.7" y="161">PA5</text>
<text x="227.5" y="161">are</text>
<text x="229.3" y="158.5">white</text>
<text x="231.7" y="161">set</text>
<text x="235.4" y="158.5">LED shines</text>
<text x="235.7" y="161">by</text>
<text x="239" y="161">one</text>
<text x="243.5" y="161">register</text>
<text x="247.2" y="158.5">through</text>
<text x="251.9" y="161">write.</text>
<text x="255.6" y="158.5">a</text>
<text x="257.9" y="158.5">hole</text>
<text x="263.2" y="158.5">(~12</text>
<text x="268.5" y="158.5">mA).</text>
<text x="213.4" y="163.6">D2</text>
<text x="217" y="163.6">catches</text>
<text x="225.5" y="163.6">the</text>
<text x="229.6" y="163.6">coil</text>
<text x="234.3" y="163.6">kick;</text>
<text x="239.8" y="163.6">R6</text>
<text x="243.5" y="163.6">keeps</text>
<text x="250" y="163.6">Q1</text>
<text x="253.8" y="163.6">off</text>
<text x="257.5" y="163.6">during</text>
<text x="264.7" y="163.6">reset.</text>
</g>
</svg>
